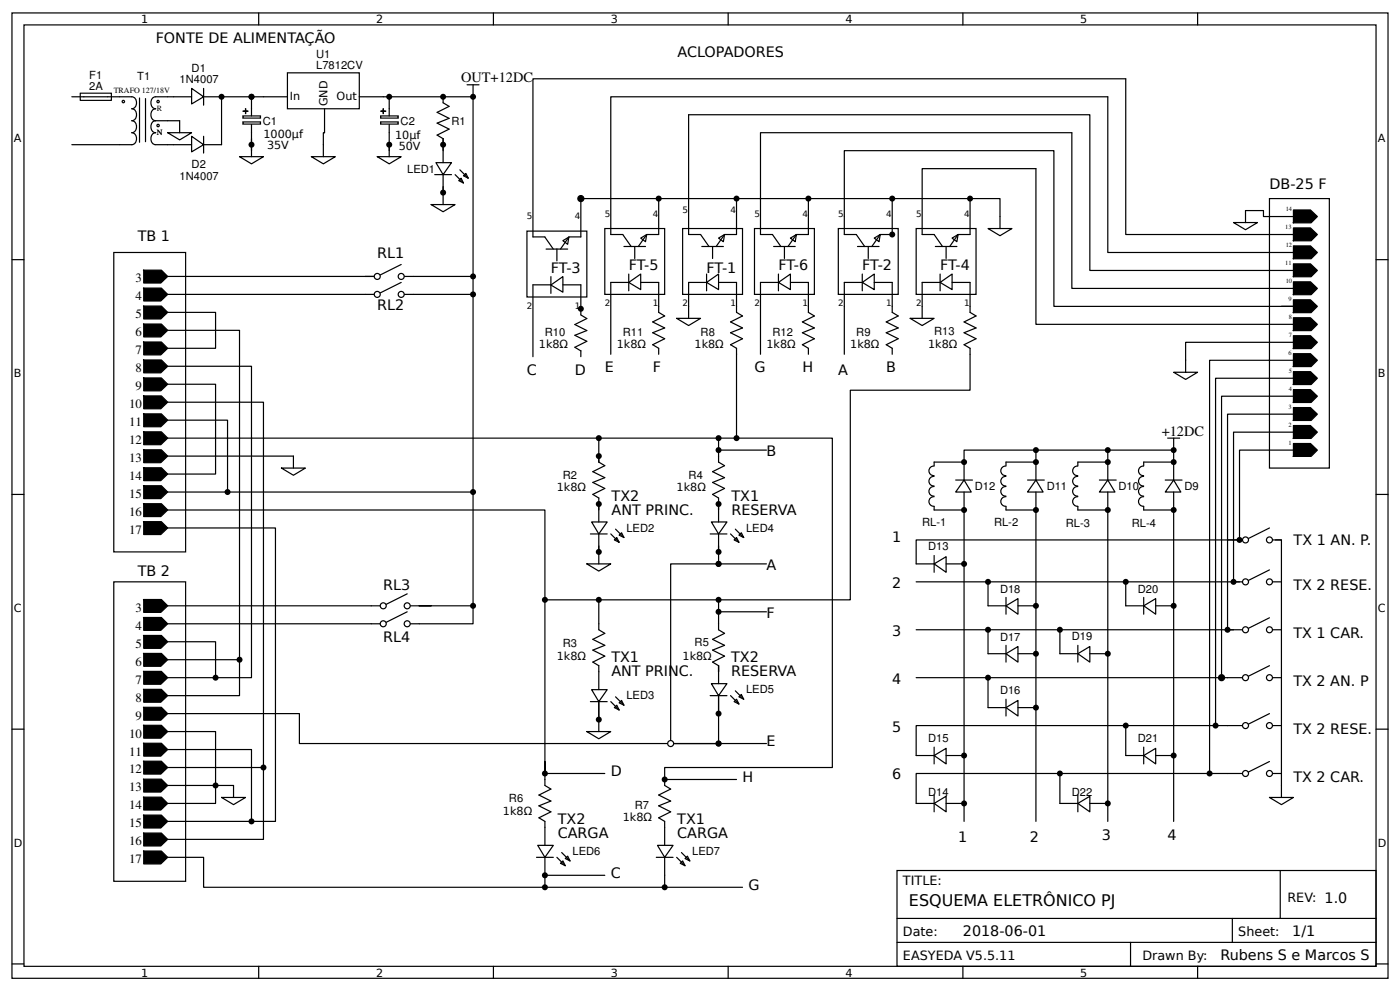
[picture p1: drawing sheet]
<svg xmlns="http://www.w3.org/2000/svg" width="309mm" height="219mm" viewBox="0 0 309 219" stroke-linecap="round" stroke-linejoin="round" font-family="sans-serif">
<g fill="none" stroke="#000" stroke-width=".26">
<path d="M2.6 2.9h304.1v213.2h-304.1zM5.3 5.5h298.7v208h-298.7zM42.3 19.5l2.7 1.9-2.7 1.6zM45 19.5v3.7M57.1 2.9v2.6M109 2.9v2.6M160.9 2.9v2.6M212.7 2.9v2.6M264.6 2.9v2.6M26.5 21.4h2.6a1.36 1.36 0 0 1 1.1 1.3 1.36 1.36 0 0 1-1.1 1.3 1.36 1.36 0 0 1 1.1 1.3 1.36 1.36 0 0 1-1.1 1.4 1.36 1.36 0 0 1 1.1 1.3 1.36 1.36 0 0 1-1.1 1.3 1.36 1.36 0 0 1 1.1 1.3 1.36 1.36 0 0 1-1.1 1.4h-2.6M30.8 21.6v9.8M32.1 21.8v9.5"/>
<path d="M34.4 26.7a1.36 1.36 0 0 0-1.1 1.3 1.36 1.36 0 0 0 1.1 1.3 1.36 1.36 0 0 0-1.1 1.3 1.36 1.36 0 0 0 1.1 1.4h2.6M34.4 26.7h5.3M37 21.4h-2.6a1.36 1.36 0 0 0-1.1 1.3 1.36 1.36 0 0 0 1.1 1.3 1.36 1.36 0 0 0-1.1 1.3 1.36 1.36 0 0 0 1.1 1.4M38.4 21.4h3.9M38.4 32h3.9M42.3 30.1l2.7 1.9-2.7 1.5zM45 21.4h3.9M45 30.1v3.7M55.6 24v1.6M55.6 27.5v1.8M58.2 21.4h-9.3v10.6h-3.9M2.6 57.4h2.7"/>
<path d="M25.1 55.8h15.9v66.1h-15.9zM304 57.4h2.7M37 69h10.6v7.9h-10.6M37 61.1h46.3M37 65h43.7M37 84.9h10.6v19.8h-10.6M37 92.8h13.3v15.9h-13.3M2.6 109.2h2.7M304 109.2h2.7M25.1 128.5h15.9v66.2h-15.9zM2.6 161.1h2.7M304 161.1h2.7"/>
<path d="M198.2 192.3h105.8v21.2h-105.8zM282.8 192.3v10.6M2.6 212.9h2.7M57.1 213.5v2.6M109 213.5v2.6M160.9 213.5v2.6M198.2 202.9h105.8M198.2 208.2h105.8M212.7 213.5v2.6M249.8 208.2v5.3M264.6 213.5v2.6M272.3 202.9v5.3"/>
<path d="M304 212.9h2.7"/>
<circle cx="27.3" cy="22.4" r=".26"/>
<circle cx="34.9" cy="27.7" r=".26"/>
<circle cx="34.9" cy="22.4" r=".26"/>
</g>
<g fill="#000" stroke="#000" stroke-width=".26">
<path d="M31.7 59.7h4l1.3 1.4-1.5 1.4h-3.8zM31.7 63.6h4l1.3 1.4-1.5 1.5h-3.8zM31.7 67.6h4l1.3 1.4-1.5 1.5h-3.8zM31.7 71.6h4l1.3 1.4-1.5 1.4h-3.8zM31.7 75.6h4l1.3 1.3-1.5 1.5h-3.8zM31.7 79.5h4l1.3 1.4-1.5 1.5h-3.8zM31.7 83.5h4l1.3 1.4-1.5 1.4h-3.8zM31.7 87.5h4l1.3 1.3-1.5 1.5h-3.8zM31.7 91.4h4l1.3 1.4-1.5 1.5h-3.8zM31.7 95.4h4l1.3 1.4-1.5 1.4h-3.8zM31.7 99.4h4l1.3 1.4-1.5 1.4h-3.8zM31.7 103.3h4l1.3 1.4-1.5 1.5h-3.8z"/>
<path d="M31.7 107.3h4l1.3 1.4-1.5 1.4h-3.8zM31.7 111.3h4l1.3 1.4-1.5 1.4h-3.8zM31.7 115.2h4l1.3 1.4-1.5 1.5h-3.8zM31.7 132.4h4l1.3 1.4-1.5 1.5h-3.8zM31.7 136.4h4l1.3 1.4-1.5 1.5h-3.8zM31.7 140.4h4l1.3 1.4-1.5 1.4h-3.8zM31.7 144.3h4l1.3 1.4-1.5 1.5h-3.8zM31.7 148.3h4l1.3 1.4-1.5 1.5h-3.8zM31.7 152.3h4l1.3 1.4-1.5 1.4h-3.8zM31.7 156.3h4l1.3 1.3-1.5 1.5h-3.8zM31.7 160.2h4l1.3 1.4-1.5 1.5h-3.8zM31.7 164.2h4l1.3 1.4-1.5 1.4h-3.8z"/>
<path d="M31.7 168.2h4l1.3 1.3-1.5 1.5h-3.8zM31.7 172.1h4l1.3 1.4-1.5 1.5h-3.8zM31.7 176.1h4l1.3 1.4-1.5 1.4h-3.8zM31.7 180.1h4l1.3 1.4-1.5 1.4h-3.8zM31.7 184h4l1.3 1.4-1.5 1.5h-3.8zM31.7 188h4l1.3 1.4-1.5 1.4h-3.8z"/>
</g>
<path d="M53.7 26.9h3.8v.5h-3.8z" fill="#fff" stroke="#000" stroke-width=".26"/>
<path d="M53.7 25.6h3.8v.5h-3.8zM55.6 21.4v2.6M55.6 29.3v2.7" fill="none" stroke="#000" stroke-width=".26"/>
<g fill="#fff" stroke="#000" stroke-width=".26">
<path d="M53.7 24.6h1.1z"/>
<path d="M54.2 24l.1 1.1z"/>
</g>
<path d="M63.5 16.1h15.9v7.9h-15.9zM52.9 34.6h5.3l-2.6 1.6zM55.6 32v2.6M58.2 21.4h5.3M68.8 34.6h5.3l-2.7 1.6zM71.4 32v2.6M71.7 24v5.3M79.4 21.4h5.3M86 24v1.6M86 27.5v1.8" fill="none" stroke="#000" stroke-width=".26"/>
<path d="M84.1 26.9h3.9v.5h-3.9z" fill="#fff" stroke="#000" stroke-width=".26"/>
<path d="M84.1 25.6h3.9v.5h-3.9zM86 21.4v2.6M86 29.3v2.7" fill="none" stroke="#000" stroke-width=".26"/>
<g fill="#fff" stroke="#000" stroke-width=".26">
<path d="M84.1 24.6h1.1z"/>
<path d="M84.7 24v1.1z"/>
</g>
<g fill="none" stroke="#000" stroke-width=".26">
<path d="M55.6 30.6v2.7M83.3 34.6h5.3l-2.6 1.6zM84.7 21.4h19.8v39.7h-13.2M86 32v2.6M96 38.6h3.7M96.3 35.9h3.4l-1.8 2.7zM97.9 21.4v1.3l1.3 .8-2.6 1.3 2.6 1.3-2.6 1.1 2.6 1.3-2.6 1.3 1.3 .8v5.3M97.9 38.6v6.6M100.5 38.6l1.9 1.8M101.3 39.9l.6-.5 .5 1zM101.6 37.5l1.9 1.9M102.4 38.8l.5-.5 .6 1.1z"/>
<path d="M95.2 45.2h5.3l-2.6 1.6zM150.8 50.5h13.2v14.5h-13.2zM37 73h15.9v72.7h-15.9M104.5 61.1v72.7h-11.9h2.6M168 62.4h4M172 62.4l2.6-1.9v3.5zM172 60.5v3.7M174.6 62.4h4M214.3 78.3v7.9h-26.4v46.3h-67.5v-19.8h-83.4M37 80.9h18.6v68.8h-18.6M37 88.8h21.2v80.7h-21.2M37 96.8h95.3v5.3"/>
<path d="M132.3 96.8h26.4v5.3l1.4 .8-2.7 1.3 2.7 1.3-2.7 1.1 2.7 1.3-2.7 1.3 1.3 .8v5.3M158.7 96.8h25.2v72.7h-37.1v4l1.4 .8-2.7 1.3 2.7 1.4-2.7 1 2.7 1.3-2.7 1.4 1.3 .8v5.2M37 116.6h23.9v64.9h-23.9M37 100.8h27.8M130.4 118h3.7M130.7 115.3h3.4l-1.8 2.7zM132.3 100.8v1.3M132.3 102.1l1.3 .8-2.6 1.3 2.6 1.3-2.6 1.1 2.6 1.3-2.6 1.3 1.3 .8v5.3M132.3 118v6.6M134.9 118l1.9 1.8M135.7 119.3l.6-.6 .5 1.1zM136 116.9l1.8 1.8"/>
<path d="M136.8 118.2l.5-.5 .5 1zM156.9 118h3.7M157.2 115.3h3.4l-1.9 2.7zM158.7 118v3.9M161.4 118l1.8 1.8M162.5 116.9l1.8 1.8M162.7 118.7l.5 1.1-1-.5zM163.2 118.2l.6-.5 .5 1zM37 133.8h45M120.4 132.5v41l1.3 .8-2.6 1.3 2.6 1.4-2.6 1 2.6 1.3-2.6 1.4 1.3 .8v5.2M129.6 124.6h5.3l-2.6 1.6zM132.3 137.8v1.3l1.3 .8-2.6 1.3 2.6 1.4-2.6 1 2.6 1.3-2.6 1.4 1.3 .8v5.2"/>
<path d="M158.7 120.6v4h-10.5v39.7h10.5M158.7 137.8v1.3l1.4 .8-2.7 1.3 2.7 1.4-2.7 1 2.7 1.3-2.7 1.4 1.3 .8v3.9M37 157.6h29.1v6.7h92.6M37 141.8h10.6v7.9M52.9 145.7v8h-15.9M130.4 155h3.7M130.7 152.3h3.4l-1.8 2.7zM132.3 155v6.6M134.9 155l1.9 1.8M135.7 156.3l.6-.5 .5 1zM136 153.9l1.8 1.9M136.8 155.3l.5-.6 .5 1.1z"/>
<path d="M156.9 153.7h3.7M157.2 151h3.4l-1.9 2.7zM158.7 153.7v10.6M161.4 153.7l1.8 1.8M162.5 152.6l1.8 1.9M162.7 154.5l.5 1-1-.5zM163.2 153.9l.6-.5 .5 1.1zM37 161.6h10.6v11.9h-10.6M51.6 173.5h-4v4h-10.6M129.6 161.6h5.3l-2.6 1.6zM37 189.4h8v6.6h101.8v-6.6M118.5 189.4h3.7"/>
<path d="M118.8 186.7h3.4l-1.8 2.7zM120.4 189.4v4M123 189.4l1.9 1.8M123.8 190.7l.6-.5 .5 1zM124.1 188.3l1.8 1.9M124.9 189.7l.5-.6 .5 1.1zM145 189.4h3.7M145.3 186.7h3.4l-1.9 2.7zM149.5 189.4l1.8 1.8M150.3 190.7l.5-.5 .5 1zM150.5 188.3l1.9 1.9M151.3 189.7l.6-.6 .5 1.1z"/>
</g>
<path d="M158.7 52.6l1.4-.8-.3 1.6z" fill="#fff" stroke="#000" stroke-width=".26"/>
<path d="M152.1 25.3v26.5h2.7l1.8 2.7M155 54.5h4.8M157.4 54.5v2.6M162.7 43.9v7.9h-2.6l-1.9 2.7M185.2 50.5h13.2v14.5h-13.2zM152.1 62.4v5.3" fill="none" stroke="#000" stroke-width=".26"/>
<path d="M193.1 52.6l1.4-.8-.3 1.6z" fill="#fff" stroke="#000" stroke-width=".26"/>
<path d="M116.4 51.1h13.2v14.5h-13.2zM186.5 47.8v4h2.7l1.8 2.7M189.4 54.5h4.8M191.8 54.5v2.6M197.1 43.9v7.9h-2.6l-1.9 2.7M186.5 62.4v5.3M203.7 62.4h4M207.7 62.4l2.6-1.9v3.5zM207.7 60.5v3.7M210.3 62.4h4" fill="none" stroke="#000" stroke-width=".26"/>
<path d="M124.4 53.2l1.3-.8-.3 1.6z" fill="#fff" stroke="#000" stroke-width=".26"/>
<path d="M248.7 17.4h-131v34.9h2.7l1.8 2.7M120.6 55h4.8M123 55v2.6M128.3 52.3l-2.6 .1-1.9 2.6M202.4 50.5h13.2v14.5h-13.2zM121.7 63l2.7-1.9v3.4zM121.7 62.9h-4v15.9M121.7 61.1v3.7M124.4 62.9h3.9" fill="none" stroke="#000" stroke-width=".26"/>
<path d="M210.3 52.6l1.4-.8-.3 1.6z" fill="#fff" stroke="#000" stroke-width=".26"/>
<g fill="none" stroke="#000" stroke-width=".26">
<path d="M228.9 37.3h-25.2v14.5h2.7l1.8 2.7M128.3 52.3v-8.4h86v7.9h-2.6l-1.9 2.7M166.7 50.5h13.2v14.5h-13.2zM206.6 54.5h4.8M209 54.5v2.6M152.1 62.4h4M156.1 62.4l2.6-1.9v3.5zM156.1 60.5v3.7M158.7 62.4h4M186.5 62.4h4M190.5 62.4l2.6-1.9v3.5zM190.5 60.5v3.7"/>
<path d="M193.1 62.4h4"/>
</g>
<path d="M174.6 52.6l1.3-.8-.2 1.6z" fill="#fff" stroke="#000" stroke-width=".26"/>
<g fill="none" stroke="#000" stroke-width=".26">
<path d="M103.2 18.7h2.6M104.5 18.7v2.7M37 29.3h5.3l-2.6 1.6zM39.7 26.7v2.6M236.8 29.3h-68.8v22.5h2.7l1.8 2.7M88.6 58.4l-5.3 2.7h-2.6M170.9 54.5h4.8M173.3 54.5v2.6M178.6 43.9v7.9h-2.7l-1.8 2.7M88.6 61.1h2.7M88.6 62.4l-5.3 2.6h-2.6M88.6 65h15.9"/>
<path d="M128.3 69.6l1.3 .8-2.6 1.3 2.6 1.3-2.6 1.1 2.6 1.3-2.6 1.3 1.3 .8v1.3M128.3 62.9v6.6M149.5 70.3h5.3l-2.7 1.6zM152.1 67.7v2.6M162.7 62.4v6.6l1.3 .8-2.6 1.3 2.6 1.3-2.6 1.1 2.6 1.3-2.6 1.3 1.3 .8v19.9M168 62.4v15.9M178.6 62.4v6.6l1.3 .8-2.6 1.3 2.6 1.3-2.6 1.1 2.6 1.3-2.6 1.3 1.3 .8v1.4M186.5 67.7v10.6M197.1 62.4v6.6l1.3 .8-2.6 1.3 2.6 1.3-2.6 1.1 2.6 1.3-2.6 1.3 1.3 .8v1.4M201.1 70.3h5.3l-2.7 1.6zM203.7 67.7v2.6M214.3 62.4v6.6l1.3 .8-2.6 1.3 2.6 1.3-2.6 1.1 2.6 1.3-2.6 1.3 1.3 .8v1.4"/>
<path d="M158.7 99.4h10.6M228.9 99.4h15.8v2.7h-6.6v.8M244.7 99.4h14.6v2.7h-6.6v.8M258 96.8h2.6M259.3 96.8v2.6M50.3 108.7h54.2M62.2 103.4h5.3l-2.7 1.6zM64.8 100.8v2.6M206.4 107.5a1.06 1.06 0 0 0-1.2 1 1.06 1.06 0 0 0 1.2 1.1M206.4 105.2a1.06 1.06 0 0 0-1.2 1.1 1.06 1.06 0 0 0 1.2 1.1M206.4 109.7a1.06 1.06 0 0 0-1.2 1.1 1.06 1.06 0 0 0 1.2 1M206.4 103a1.06 1.06 0 0 0-1.2 1 1.06 1.06 0 0 0 1.2 1.1"/>
<path d="M206.4 111.9v.8h6.6v68.8M211.1 106h3.7M213 106l1.6 2.7h-3.5zM213 102.1v3.9M213 108.7v4M222.2 107.5a1.06 1.06 0 0 0-1.1 1 1.06 1.06 0 0 0 1.1 1.1M222.2 105.2a1.06 1.06 0 0 0-1.1 1.1 1.06 1.06 0 0 0 1.1 1.1M222.2 109.7a1.07 1.07 0 0 0-1.1 1.1 1.07 1.07 0 0 0 1.1 1.1v.8h6.7v68.8M222.2 103a1.06 1.06 0 0 0-1.1 1 1.06 1.06 0 0 0 1.1 1.1M227 106h3.7M228.9 106l1.6 2.7h-3.5zM228.9 102.1v-2.7h-15.9v2.7h-6.6v.8"/>
<path d="M228.9 102.1h-6.7v.8M228.9 102.1v3.9M228.9 108.7v4M238.1 107.5a1.06 1.06 0 0 0-1.1 1 1.06 1.06 0 0 0 1.1 1.1M238.1 105.2a1.06 1.06 0 0 0-1.1 1.1 1.06 1.06 0 0 0 1.1 1.1M238.1 109.7a1.07 1.07 0 0 0-1.1 1.1 1.07 1.07 0 0 0 1.1 1.1v.8h6.6v68.8M238.1 103a1.06 1.06 0 0 0-1.1 1 1.06 1.06 0 0 0 1.1 1.1M242.9 106h3.7M244.7 106l1.6 2.7h-3.4zM244.7 102.1v3.9M244.7 108.7v4M252.7 107.5a1.06 1.06 0 0 0-1.2 1 1.06 1.06 0 0 0 1.2 1.1"/>
<path d="M252.7 105.2a1.06 1.06 0 0 0-1.2 1.1 1.06 1.06 0 0 0 1.2 1.1M252.7 109.7a1.07 1.07 0 0 0-1.2 1.1 1.07 1.07 0 0 0 1.2 1.1v.8h6.6v68.8M252.7 103a1.06 1.06 0 0 0-1.2 1 1.06 1.06 0 0 0 1.2 1.1M257.4 106h3.7M259.3 106l1.6 2.7h-3.5zM259.3 102.1v3.9M259.3 108.7v4M271.2 119.3h2.6M280.5 116.6l-5.3 2.7h-72.8v5.3h4M280.5 119.3h2.6M281.8 119.3h1.3v56.9M90 131.2l-5.3 2.6h-2.7"/>
<path d="M90 133.8h2.6M90 135.1l-5.3 2.7h-47.7M104.5 133.8v4h-14.5M158.7 124.6h10.6M158.7 135.1h10.6M206.4 124.6l2.6-1.6v3.4zM206.4 122.7v3.7M209 124.6h4M218.3 139.1v5.3h3.9M218.3 128.5v5.3h3.9M222.2 133.8l2.7-1.6v3.5zM222.2 132v3.7"/>
<path d="M224.9 133.8h4M234.2 139.1v5.3h3.9M248.7 128.5v5.3h4M252.7 133.8l2.6-1.6v3.5zM252.7 132v3.7M255.3 133.8h4M280.5 125.9l-5.3 2.6h-72.8M280.5 128.5h2.6M280.5 136.5l-5.3 2.6h-72.8M280.5 139.1h2.6M218.3 149.7v6.6h3.9M222.2 156.3l2.7-1.6v3.5z"/>
<path d="M222.2 144.4l2.7-1.6v3.5zM222.2 142.6v3.7M222.2 154.5v3.7M224.9 156.3h4M224.9 144.4h4M238.1 144.4l2.7-1.6v3.5zM238.1 142.6v3.7M240.8 144.4h3.9M280.5 157.6l-5.3 2.7h-72.8v6.6h4M280.5 147.1l-5.3 2.6h-72.8M280.5 149.7h2.6M48.9 176.2h5.3l-2.6 1.5z"/>
<path d="M51.6 173.5v2.7M58.2 169.5v15.9h-21.2M146.8 172.2h15.9M158.7 164.3h10.6M206.4 177.5l2.6-1.6v3.4zM206.4 166.9l2.6-1.6v3.5zM206.4 165v3.8M206.4 175.6v3.7M209 177.5h4M209 166.9h4M234.2 170.9v6.6h3.9M238.1 177.5l2.7-1.6v3.4z"/>
<path d="M238.1 175.6v3.7M240.8 177.5h3.9M248.7 160.3v6.6h4M252.7 166.9l2.6-1.6v3.5zM252.7 165v3.8M255.3 166.9h4M280.5 168.2l-5.3 2.7h-72.8v6.6h4M280.5 176.2h5.3l-2.7 1.5zM280.5 160.3h2.6M280.5 170.9h2.6M146.8 196h17.2"/>
</g>
<g fill="#fff" stroke="#000" stroke-width=".26">
<circle cx="83.3" cy="61.1" r=".66"/>
<circle cx="83.3" cy="65" r=".66"/>
<circle cx="88.6" cy="61.1" r=".66"/>
<circle cx="88.6" cy="65" r=".66"/>
<circle cx="84.7" cy="133.8" r=".66"/>
<circle cx="84.7" cy="137.8" r=".66"/>
<circle cx="90" cy="133.8" r=".66"/>
<circle cx="90" cy="137.8" r=".66"/>
</g>
<g fill="none" stroke="#000" stroke-width=".26">
<path d="M248.7 17.4v34.4h37.1M152.1 25.3h88.7v34.4h45M228.9 37.3v34.3h56.9M236.8 29.3v34.4h49M244.7 21.4v34.4h41.1M186.5 47.8v-14.5h46.3v34.4h53h-2.7M280.5 43.9h13.2v59.5h-13.2zM285.8 79.6h-18.6v91.3M285.8 75.6h-23.9v6.6M259.3 82.2h5.3l-2.7 1.6zM285.8 99.4h-12v19.9M285.8 87.5h-15.9v62.2"/>
<path d="M285.8 83.6h-17.2v76.7M285.8 91.5h-14.6v47.6M132.3 132.5v5.3M158.7 132.5v5.3M120.4 170.9v-2.7v2.7h13.2M133.6 193.4h-13.2v2.6"/>
</g>
<g fill="#000" stroke="#000" stroke-width=".26">
<path d="M285.8 54.3h3.7l1.5 1.5-1.3 1.4h-4zM285.8 50.4h3.7l1.5 1.4-1.3 1.4h-4zM285.8 46.4h3.7l1.5 1.4-1.3 1.4h-4zM285.8 74.2h3.7l1.5 1.4-1.3 1.4h-4zM285.8 70.2h3.7l1.5 1.4-1.3 1.4h-4zM285.8 66.2h3.7l1.5 1.5-1.3 1.4h-4zM285.8 62.3h3.7l1.5 1.4-1.3 1.4h-4zM285.8 58.3h3.7l1.5 1.4-1.3 1.4h-4zM285.8 90h3.7l1.5 1.5-1.3 1.4h-4zM285.8 86.1h3.7l1.5 1.4-1.3 1.4h-4zM285.8 82.1h3.7l1.5 1.5-1.3 1.3h-4zM285.8 78.1h3.7l1.5 1.5-1.3 1.4h-4z"/>
<path d="M285.8 94h3.7l1.5 1.5-1.3 1.4h-4zM285.8 98h3.7l1.5 1.4-1.3 1.4h-4z"/>
</g>
<circle cx="148.2" cy="164.3" r=".66" fill="#fff" stroke="#000" stroke-width=".26"/>
<path d="M133.6 50.5h13.2v14.5h-13.2zM134.9 62.4h4M138.9 62.4l2.7-1.9v3.5zM138.9 60.5v3.7M141.6 62.4h3.9M203.7 62.4v5.3" fill="none" stroke="#000" stroke-width=".26"/>
<path d="M141.6 52.6l1.3-.8-.3 1.6z" fill="#fff" stroke="#000" stroke-width=".26"/>
<g fill="none" stroke="#000" stroke-width=".26">
<path d="M15.9 21.4h10.6M15.9 32h10.6M17.7 20.6h6.9v1.5l-6.8 .1zM37 21.4h1.4M37 32h1.4M71.7 29.3h-.3v2.7M244.7 21.4h-109.8v30.4h2.7l1.8 2.7M137.8 54.5h4.8M140.2 54.5v2.6M145.5 43.9v7.9h-2.6l-1.9 2.7M214.3 43.9h6.6v6.6M218.3 50.5h5.3l-2.7 1.6z"/>
<path d="M272.5 49.2h5.3l-2.6 1.5zM285.8 47.8h-6.7v-1.3h-3.9v2.7M134.9 62.4v15.9M145.5 62.4v6.6l1.3 .8-2.6 1.3 2.6 1.3-2.6 1.1 2.6 1.3-2.6 1.3 1.3 .8v1.4M37 165.6h18.6v15.9"/>
</g>
<g fill="#fff" stroke="#000" stroke-width=".26">
<circle cx="269.9" cy="149.7" r=".66"/>
<circle cx="275.2" cy="160.3" r=".66"/>
<circle cx="275.2" cy="170.9" r=".66"/>
<circle cx="275.2" cy="149.7" r=".66"/>
<circle cx="275.2" cy="139.1" r=".66"/>
<circle cx="275.2" cy="128.5" r=".66"/>
<circle cx="275.2" cy="119.3" r=".66"/>
<circle cx="280.5" cy="119.3" r=".66"/>
<circle cx="280.5" cy="128.5" r=".66"/>
<circle cx="280.5" cy="139.1" r=".66"/>
<circle cx="280.5" cy="149.7" r=".66"/>
<circle cx="280.5" cy="160.3" r=".66"/>
<circle cx="280.5" cy="170.9" r=".66"/>
</g>
<path d="M285.8 95.5h-13.3v33" fill="none" stroke="#000" stroke-width=".26"/>
<circle cx="128.3" cy="43.9" r=".66" fill="#000" stroke="#000" stroke-width=".26"/>
<g fill="#000">
<circle cx="48.9" cy="21.4" r=".66"/>
<circle cx="55.6" cy="21.4" r=".66"/>
<circle cx="55.6" cy="32" r=".66"/>
<circle cx="86" cy="21.4" r=".66"/>
<circle cx="86" cy="32" r=".66"/>
<circle cx="97.9" cy="21.4" r=".66"/>
<circle cx="97.9" cy="32" r=".66"/>
<circle cx="104.5" cy="21.4" r=".66"/>
<circle cx="97.9" cy="42.5" r=".66"/>
<circle cx="145.5" cy="43.9" r=".66"/>
<circle cx="162.7" cy="43.9" r=".66"/>
<circle cx="178.6" cy="43.9" r=".66"/>
<circle cx="197.1" cy="43.9" r=".66"/>
<circle cx="197.1" cy="51.8" r=".66"/>
<circle cx="214.3" cy="43.9" r=".66"/>
<circle cx="104.5" cy="61.1" r=".66"/>
<circle cx="104.5" cy="65" r=".66"/>
<circle cx="128.3" cy="68.2" r=".66"/>
<circle cx="132.3" cy="96.8" r=".66"/>
<circle cx="158.7" cy="99.4" r=".66"/>
<circle cx="158.7" cy="96.8" r=".66"/>
<circle cx="162.7" cy="96.8" r=".66"/>
<circle cx="228.9" cy="99.4" r=".66"/>
<circle cx="244.7" cy="99.4" r=".66"/>
<circle cx="259.3" cy="99.4" r=".66"/>
<circle cx="50.3" cy="108.7" r=".66"/>
<circle cx="104.5" cy="108.7" r=".66"/>
<circle cx="132.3" cy="100.8" r=".66"/>
<circle cx="132.3" cy="111.3" r=".66"/>
<circle cx="158.7" cy="111.3" r=".66"/>
<circle cx="213" cy="112.7" r=".66"/>
<circle cx="213" cy="102.1" r=".66"/>
<circle cx="228.9" cy="102.1" r=".66"/>
<circle cx="228.9" cy="112.7" r=".66"/>
<circle cx="244.7" cy="112.7" r=".66"/>
<circle cx="244.7" cy="102.1" r=".66"/>
<circle cx="259.3" cy="102.1" r=".66"/>
<circle cx="259.3" cy="112.7" r=".66"/>
<circle cx="273.8" cy="119.3" r=".66"/>
<circle cx="104.5" cy="133.8" r=".66"/>
<circle cx="120.4" cy="132.5" r=".66"/>
<circle cx="132.3" cy="121.9" r=".66"/>
<circle cx="132.3" cy="132.5" r=".66"/>
<circle cx="158.7" cy="124.6" r=".66"/>
<circle cx="158.7" cy="121.9" r=".66"/>
<circle cx="158.7" cy="135.1" r=".66"/>
<circle cx="158.7" cy="132.5" r=".66"/>
<circle cx="213" cy="124.6" r=".66"/>
<circle cx="218.3" cy="128.5" r=".66"/>
<circle cx="218.3" cy="139.1" r=".66"/>
<circle cx="228.9" cy="133.8" r=".66"/>
<circle cx="234.2" cy="139.1" r=".66"/>
<circle cx="248.7" cy="128.5" r=".66"/>
<circle cx="259.3" cy="133.8" r=".66"/>
<circle cx="271.2" cy="139.1" r=".66"/>
<circle cx="272.5" cy="128.5" r=".66"/>
<circle cx="47.6" cy="149.7" r=".66"/>
<circle cx="52.9" cy="145.7" r=".66"/>
<circle cx="132.3" cy="159" r=".66"/>
<circle cx="158.7" cy="157.6" r=".66"/>
<circle cx="218.3" cy="149.7" r=".66"/>
<circle cx="228.9" cy="144.4" r=".66"/>
<circle cx="228.9" cy="156.3" r=".66"/>
<circle cx="244.7" cy="144.4" r=".66"/>
<circle cx="269.9" cy="149.7" r=".66"/>
<circle cx="47.6" cy="173.5" r=".66"/>
<circle cx="58.2" cy="169.5" r=".66"/>
<circle cx="120.4" cy="170.9" r=".66"/>
<circle cx="146.8" cy="172.2" r=".66"/>
<circle cx="158.7" cy="164.3" r=".66"/>
<circle cx="213" cy="177.5" r=".66"/>
<circle cx="213" cy="166.9" r=".66"/>
<circle cx="234.2" cy="170.9" r=".66"/>
<circle cx="244.7" cy="177.5" r=".66"/>
<circle cx="248.7" cy="160.3" r=".66"/>
<circle cx="259.3" cy="166.9" r=".66"/>
<circle cx="267.2" cy="170.9" r=".66"/>
<circle cx="268.6" cy="160.3" r=".66"/>
<circle cx="55.6" cy="181.5" r=".66"/>
<circle cx="120.4" cy="193.4" r=".66"/>
<circle cx="120.4" cy="196" r=".66"/>
<circle cx="146.8" cy="196" r=".66"/>
</g>
<text font-size="3.5" x="200.8" y="200.2">ESQUEMA ELETRÔNICO PJ</text>
<g font-size="3.2">
<text x="34.4" y="9.5">FONTE DE ALIMENTAÇÃO</text>
<text x="149.7" y="12.7">ACLOPADORES</text>
<text x="101.9" y="18.2">OUT+12DC</text>
<text x="280.5" y="41.8">DB-25 F</text>
<text x="30.4" y="53.1">TB 1</text>
<text x="83.3" y="57.1">RL1</text>
<text x="138.9" y="59.7">FT-5</text>
<text x="172" y="59.7">FT-6</text>
<text x="190.5" y="59.7">FT-2</text>
<text x="207.7" y="59.7">FT-4</text>
<text x="121.7" y="60.3">FT-3</text>
<text x="156.1" y="60.3">FT-1</text>
<text x="83.3" y="68.5">RL2</text>
<text x="116.4" y="82.8">C</text>
<text x="127" y="82.8">D</text>
<text x="133.6" y="82.3">E</text>
<text x="144.2" y="82.2">F</text>
<text x="166.7" y="82.3">G</text>
<text x="177.3" y="82.2">H</text>
<text x="185.2" y="82.8">A</text>
<text x="195.8" y="82.2">B</text>
<text x="169.3" y="100.8">B</text>
<text x="256.6" y="96.3">+12DC</text>
<text x="135.1" y="110.6">TX2</text>
<text x="135.1" y="113.8">ANT PRINC.</text>
<text x="161.6" y="110.6">TX1</text>
<text x="161.6" y="113.8">RESERVA</text>
<text x="197.1" y="119.8">1</text>
<text x="169.3" y="125.9">A</text>
<text x="285.8" y="120.4">TX 1 AN. P.</text>
<text x="30.4" y="127.2">TB 2</text>
<text x="84.7" y="130.4">RL3</text>
<text x="197.1" y="129.9">2</text>
<text x="285.8" y="130.4">TX 2 RESE.</text>
<text x="169.3" y="136.5">F</text>
<text x="84.7" y="141.8">RL4</text>
<text x="197.1" y="140.4">3</text>
<text x="285.8" y="141">TX 1 CAR.</text>
<text x="135.1" y="146.3">TX1</text>
<text x="135.1" y="149.4">ANT PRINC.</text>
<text x="161.5" y="146.3">TX2</text>
<text x="161.5" y="149.4">RESERVA</text>
<text x="197.1" y="151">4</text>
<text x="285.8" y="151.6">TX 2 AN. P</text>
<text x="197.1" y="161.6">5</text>
<text x="169.3" y="164.8">E</text>
<text x="285.8" y="162.2">TX 2 RESE.</text>
<text x="134.9" y="171.5">D</text>
<text x="164" y="172.8">H</text>
<text x="197.1" y="172.2">6</text>
<text x="285.8" y="172.8">TX 2 CAR.</text>
<text x="123.2" y="182">TX2</text>
<text x="123.2" y="185.2">CARGA</text>
<text x="149.6" y="182">TX1</text>
<text x="149.6" y="185.2">CARGA</text>
<text x="211.7" y="186">1</text>
<text x="227.5" y="186">2</text>
<text x="243.4" y="185.5">3</text>
<text x="258" y="185.5">4</text>
<text x="134.9" y="193.9">C</text>
<text x="165.4" y="196.6">G</text>
<text x="212.7" y="206.9">2018-06-01</text>
<text x="285.5" y="206.9">1/1</text>
<text x="269.6" y="212.1">Rubens S e Marcos S</text>
</g>
<g font-size="2.8">
<text x="29.9" y="62.4">3</text>
<text x="29.9" y="66.4">4</text>
<text x="29.9" y="70.3">5</text>
<text x="29.9" y="74.3">6</text>
<text x="29.9" y="78.3">7</text>
<text x="29.9" y="82.2">8</text>
<text x="29.9" y="86.2">9</text>
<text x="28.5" y="90.2">10</text>
<text x="28.5" y="94.1">11</text>
<text x="28.5" y="98.1">12</text>
<text x="28.5" y="102.1">13</text>
<text x="28.5" y="106">14</text>
<text x="28.5" y="110">15</text>
<text x="28.5" y="114">16</text>
<text x="28.5" y="118">17</text>
<text x="29.9" y="135.1">3</text>
<text x="29.9" y="139.1">4</text>
<text x="29.9" y="143.1">5</text>
<text x="29.9" y="147.1">6</text>
<text x="29.9" y="151">7</text>
<text x="29.9" y="155">8</text>
<text x="29.9" y="159">9</text>
<text x="28.5" y="162.9">10</text>
<text x="28.5" y="166.9">11</text>
<text x="28.5" y="170.9">12</text>
<text x="28.5" y="174.8">13</text>
<text x="28.5" y="178.8">14</text>
<text x="28.5" y="182.8">15</text>
<text x="28.5" y="186.7">16</text>
<text x="28.5" y="190.7">17</text>
<text x="199.5" y="195.5">TITLE:</text>
<text x="284.4" y="199.2">REV: 1.0</text>
<text x="199.5" y="206.9">Date:</text>
<text x="273.6" y="206.9">Sheet:</text>
<text x="199.5" y="212.1">EASYEDA V5.5.11</text>
<text x="252.4" y="212.1">Drawn By:</text>
</g>
<g font-size="2.5">
<text x="31.2" y="5.1">1</text>
<text x="83.1" y="5.1">2</text>
<text x="134.9" y="5.1">3</text>
<text x="186.8" y="5.1">4</text>
<text x="238.7" y="5.1">5</text>
<text x="19.7" y="17.4">F1</text>
<text x="30.3" y="17.6">T1</text>
<text x="42.3" y="15.9">D1</text>
<text x="69.9" y="15.3">L7812CV</text>
<text x="69.9" y="12.9">U1</text>
<text x="19.7" y="19.8">2A</text>
<text x="39.7" y="18.3">1N4007</text>
<text x="64" y="22.2">In</text>
<text x="72.4" y="23.5" transform="rotate(-90 72.4 23.5)">GND</text>
<text x="74.4" y="22.2">Out</text>
<text x="58.1" y="27.5">C1</text>
<text x="88.5" y="27.5">C2</text>
<text x="99.7" y="27.5">R1</text>
<text x="3" y="31.4">A</text>
<text x="58.2" y="30.5">1000µf</text>
<text x="59" y="33">35V</text>
<text x="87.3" y="30.6">10µf</text>
<text x="88.1" y="33.1">50V</text>
<text x="304.4" y="31.4">A</text>
<text x="39.7" y="39.7">1N4007</text>
<text x="42.3" y="37.1">D2</text>
<text x="90" y="38.2">LED1</text>
<text x="119.1" y="76.8">1k8Ω</text>
<text x="120.4" y="74.1">R10</text>
<text x="136.3" y="76.8">1k8Ω</text>
<text x="137.6" y="74.1">R11</text>
<text x="153.5" y="76.8">1k8Ω</text>
<text x="154.8" y="74.1">R8</text>
<text x="169.3" y="76.9">1k8Ω</text>
<text x="170.7" y="74.2">R12</text>
<text x="187.9" y="76.9">1k8Ω</text>
<text x="189.2" y="74.2">R9</text>
<text x="205" y="76.9">1k8Ω</text>
<text x="206.4" y="73.9">R13</text>
<text x="3" y="83.3">B</text>
<text x="304.4" y="83.3">B</text>
<text x="124.4" y="105.9">R2</text>
<text x="152.1" y="105.9">R4</text>
<text x="123" y="108.5">1k8Ω</text>
<text x="149.5" y="108.6">1k8Ω</text>
<text x="215.4" y="108.2">D12</text>
<text x="231.2" y="108.2">D11</text>
<text x="247.1" y="108.2">D10</text>
<text x="261.7" y="108.2">D9</text>
<text x="138.4" y="117.4">LED2</text>
<text x="164.8" y="117.4">LED4</text>
<text x="203.7" y="116.2">RL-1</text>
<text x="219.6" y="116.2">RL-2</text>
<text x="235.5" y="116.5">RL-3</text>
<text x="250" y="116.5">RL-4</text>
<text x="205.1" y="121.5">D13</text>
<text x="220.9" y="131">D18</text>
<text x="251.4" y="131.1">D20</text>
<text x="3" y="135.1">C</text>
<text x="304.4" y="135.1">C</text>
<text x="124.4" y="142.9">R3</text>
<text x="153.5" y="142.7">R5</text>
<text x="220.9" y="141.6">D17</text>
<text x="236.8" y="141.4">D19</text>
<text x="123" y="145.7">1k8Ω</text>
<text x="150.8" y="145.7">1k8Ω</text>
<text x="138.4" y="154.5">LED3</text>
<text x="164.8" y="153.1">LED5</text>
<text x="220.9" y="153.3">D16</text>
<text x="205.1" y="163.9">D15</text>
<text x="251.4" y="163.9">D21</text>
<text x="112.4" y="177.1">R6</text>
<text x="140.2" y="178.7">R7</text>
<text x="205.1" y="175.8">D14</text>
<text x="236.8" y="175.8">D22</text>
<text x="111.1" y="180.1">1k8Ω</text>
<text x="137.6" y="181.5">1k8Ω</text>
<text x="3" y="187">D</text>
<text x="126.5" y="188.9">LED6</text>
<text x="152.9" y="188.9">LED7</text>
<text x="304.4" y="187">D</text>
<text x="31.2" y="215.7">1</text>
<text x="83.1" y="215.7">2</text>
<text x="134.9" y="215.7">3</text>
<text x="186.8" y="215.7">4</text>
<text x="238.7" y="215.7">5</text>
</g>
<g font-size="1.9">
<text x="133.6" y="47.8">5</text>
<text x="144.2" y="47.8">4</text>
<text x="150.8" y="47.2">5</text>
<text x="161.4" y="47.2">4</text>
<text x="166.7" y="47.8">5</text>
<text x="177.3" y="47.8">4</text>
<text x="185.2" y="47.8">5</text>
<text x="195.8" y="47.8">4</text>
<text x="202.4" y="47.8">5</text>
<text x="213" y="47.8">4</text>
<text x="116.4" y="48.4">5</text>
<text x="127" y="48.4">4</text>
<text x="116.4" y="68.2">2</text>
<text x="127" y="68.3">1</text>
<text x="133.6" y="67.7">2</text>
<text x="144.2" y="67.7">1</text>
<text x="150.8" y="67.7">2</text>
<text x="161.4" y="67.7">1</text>
<text x="166.7" y="67.7">2</text>
<text x="177.3" y="67.7">1</text>
<text x="185.2" y="67.7">2</text>
<text x="195.8" y="67.7">1</text>
<text x="202.4" y="67.7">2</text>
<text x="213" y="67.7">1</text>
</g>
<g font-size="1.8">
<text x="25.1" y="20.6">TRAFO 127/18V</text>
<text x="34.7" y="24.6">R</text>
<text x="34.7" y="29.8">N</text>
</g>
<g font-size="1.4">
<text x="284.1" y="46.6">14</text>
<text x="283.9" y="50.6">13</text>
<text x="283.9" y="58.5">11</text>
<text x="284.1" y="54.6">12</text>
<text x="284.1" y="62.5">10</text>
<text x="284.6" y="66.5">9</text>
<text x="284.8" y="70.5">8</text>
<text x="284.8" y="74.4">7</text>
<text x="284.7" y="78.4">6</text>
<text x="284.8" y="82.4">5</text>
<text x="284.8" y="86.3">4</text>
<text x="284.7" y="90.3">3</text>
<text x="284.7" y="94.3">2</text>
<text x="284.7" y="98.2">1</text>
</g>
</svg>
